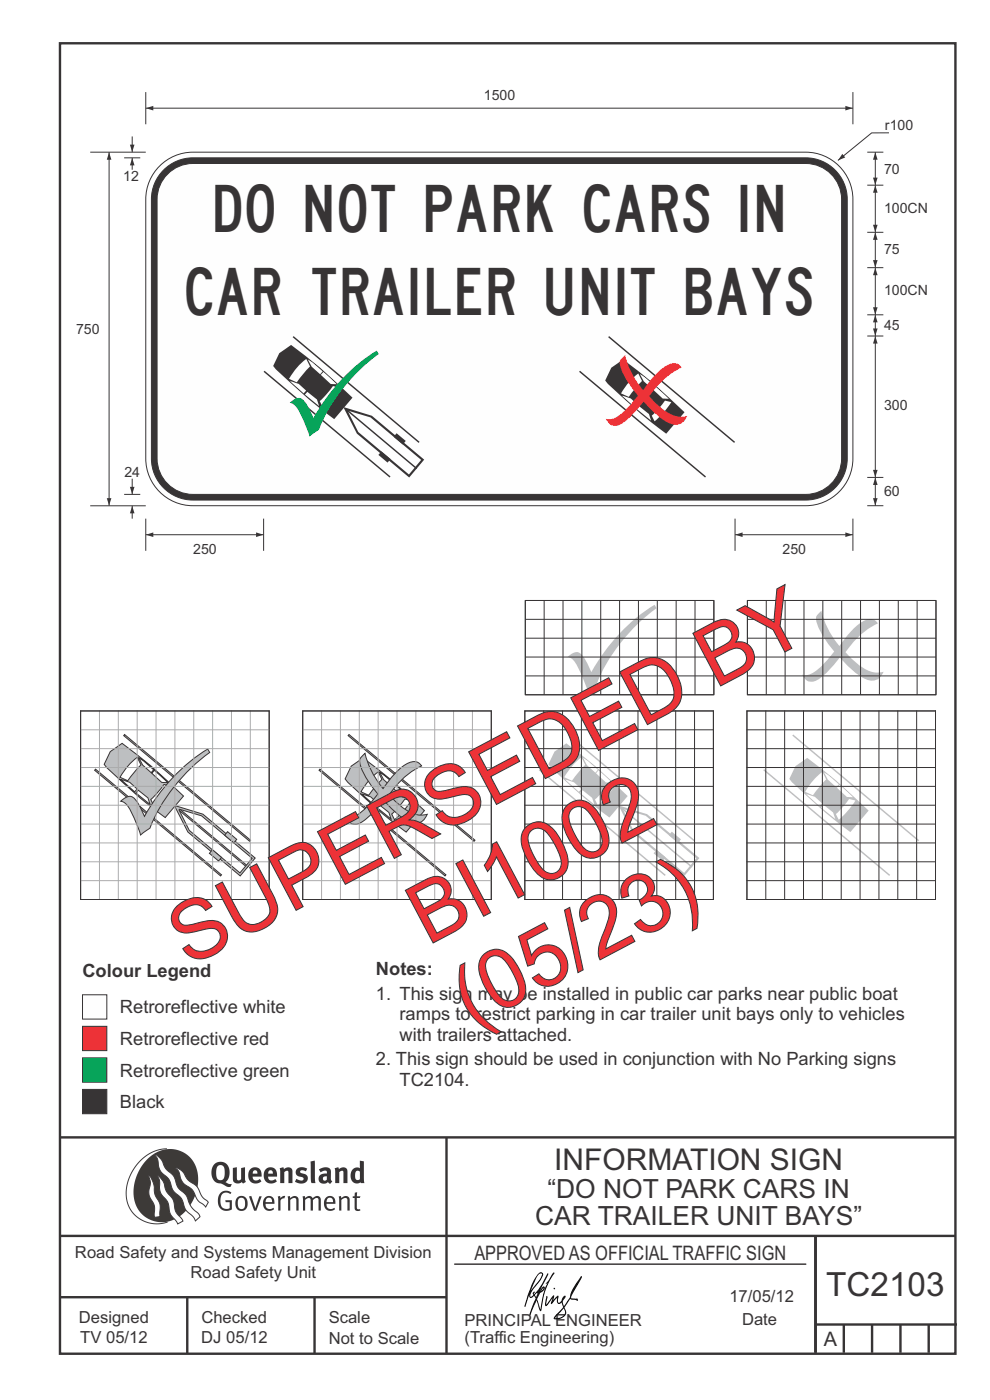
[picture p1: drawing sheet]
<svg xmlns="http://www.w3.org/2000/svg" width="210mm" height="297mm" viewBox="0 0 210 297" stroke-linecap="round" stroke-linejoin="round" font-family="sans-serif">
<g fill="none" stroke="#373435" stroke-width=".51">
<path d="M12.7 9.2h190v278h-190zM12.7 241.3h190M94.7 241.4v45.8M12.7 275.2h82M12.7 262.2h190.1M39.7 275.2v12M66.7 275.2v12M173 262.1v24.9M173 281h30M179 281v6M185 281v6M191 281v6"/>
<path d="M197 281v6"/>
</g>
<path d="M96.4 268.2h74.6" fill="none" stroke="#373435" stroke-width=".21"/>
<path d="M35.4 243.7a9.5 9.5 0 0 0-8.6 10.4 6.5 6.5 0 0 0 8.8 5.1" fill="none" stroke="#3d3a38" stroke-width=".21"/>
<path d="M31.3 245.9a6.1 6.1 0 0 1 7.3-1.6 6.1 6.1 0 0 1 3.4 6.6 8.8 8.8 0 0 1-7.2 8.4 6.1 6.1 0 0 1-6.4-7.5 10.5 10.5 0 0 1 2.9-5.9z" fill-rule="evenodd" fill="#3d3a38"/>
<g fill="#fefefe" stroke="#3d3a38" stroke-width=".21">
<path d="M31.6 249.4l.3 .3 .6 1.2 .4 2.5 1 2 .1 2.7-1.2 .2-.1-2.5-.9-1.8-.2-.7 .3-2.4z" fill-rule="evenodd"/>
<path d="M37.1 247.7l.6 .1 .9 .6 1.3 1.9 1.9 1.5 1.1 2.1 1.3 1.2-.6 1-1.6-1.5-1.2-2.2-2-1.5-.5-.9-.4-1.5z" fill-rule="evenodd"/>
<path d="M32.8 244.9l.4 .1 .9 .8 1 2.1 1.7 1.5 .9 2.5 1.7 1.6 1.2 2.5 1.6 1.6 .2 .5-1 .9-.4-.9-1.6-1.5-1-2.4-1.7-1.7-.9-2.4-1.8-1.7-.3-.9-.3-1.6z" fill-rule="evenodd"/>
<path d="M33.4 249.4l.5 .3 .7 1 .7 2 1.5 1.9 .5 2.5 1.4 1.8 .1 .1-1.1 .7-1.6-2.2-.6-2.5-1.4-1.9-.3-1v-1.6z" fill-rule="evenodd"/>
</g>
<g fill="#373435">
<path d="M46.8 253.1l.5-.4 .6-.1 .7 .1 .5 .3-.2 .3-.9-.3-.8 .2-.3 .7-.1 1.1 .1 .6 .3 .5 .5 .3 .6 .1 .4-.2v-1.3h-.8l-.1-.4h1.4v2l-.7 .2-.8 .1-.6-.2-.5-.5-.3-.8-.1-.9 .2-.8z" fill-rule="evenodd"/>
<path d="M50.7 254.3l.7-.2 .5 .5 .1 1.2-.2 .4-.3 .3h-.5l-.4-.4-.2-1.1zM50.4 254l-.5 1.1 .2 1.2 .8 .6 1-.2 .4-.4 .2-.5v-.8l-.2-.7-.3-.4-.5-.2h-.6z" fill-rule="evenodd"/>
<path d="M52.8 253.8l.5-.1 .9 2.6 .8-2.5h.5l-1.1 3h-.5z" fill-rule="evenodd"/>
<path d="M56.6 254.2l.4-.1 .4 .1 .2 .3 .1 .5h-1.4zM56.2 254l-.4 1v.7l.3 .6 .3 .4 .6 .2 1-.3 .2-.1-.2-.3-.6 .3-.7-.2-.3-.2-.1-.6v-.1h1.9l-.2-1.2-.8-.5-.5 .1z" fill-rule="evenodd"/>
<path d="M58.9 253.8l.5-.1 .1 .5 .4-.4 .6-.1-.2 .5-.4 .1-.4 .3v2.2h-.5z" fill-rule="evenodd"/>
<path d="M61 253.8h.5a.24 .24 0 0 0 .1 .3 .24 .24 0 0 0 .3-.2l.8-.2 .6 .5v2.6h-.4l-.1-2.3-.1-.3-.3-.1-.8 .5v2.2h-.5z" fill-rule="evenodd"/>
<path d="M64.2 253.8h.4a.23 .23 0 0 0 .2 .3 .23 .23 0 0 0 .3-.2l.5-.2 .5 .2a.23 .23 0 0 0 .3 .2 .23 .23 0 0 0 .2-.1l.8-.3 .6 .4 .1 2.7h-.5v-2.3l-.1-.3-.3-.1-.8 .5v2.2h-.5v-2.3l-.1-.3h-.3l-.8 .4v2.2h-.4z" fill-rule="evenodd"/>
<path d="M69.5 254.2l.5-.1 .4 .1 .2 .8h-1.3zM69.2 254l-.5 1 .1 .7 .2 .6 .4 .4 .4 .2 1.1-.3 .2-.1-.2-.3-.6 .3-.7-.2-.3-.3v-.6h1.9l-.2-1.2-.4-.3-.5-.2-.5 .1z" fill-rule="evenodd"/>
<path d="M71.8 253.8h.5a.24 .24 0 0 0 .1 .3 .24 .24 0 0 0 .4-.2l.7-.2 .6 .5 .1 2.6h-.5v-2.3l-.1-.3-.4-.1-.8 .5v2.2h-.5z" fill-rule="evenodd"/>
<path d="M75.3 253l.5-.1-.1 .9h.8l-.2 .3h-.6v2.2l.2 .2h.5v.3l-.2 .1-.6-.1-.4-.3v-2.4h-.4v-.3h.4z" fill-rule="evenodd"/>
<path d="M46.2 247.4l.4-.2h.4l.6 .6v1.8l-.2 .5-.4 .2h-.7l-.3-.5-.1-1.6zM45.5 246.9l-.4 .7-.2 .8v1l.3 .9 .7 .6 1 .2 1.6 .7 .4-.1 .3-.5h-.6l-.8-.4 .7-.9 .2-1.5a1.91 1.91 0 0 0-1.1-1.8 1.91 1.91 0 0 0-2.1 .3z" fill-rule="evenodd"/>
<path d="M49.4 247.8l.8-.2 .1 2.5 .1 .2 .3 .1 .4-.3v-2.3l.9-.2v2.6l.2 .5-.7 .3a.39 .39 0 0 0-.7 0h-.8l-.5-.4z" fill-rule="evenodd"/>
<path d="M53.8 248.4l.3-.1h.3l.2 .7h-1zM53.1 248l-.3 .5-.1 .8v.7l.4 .6 .5 .4 .6 .1 .7-.1 .6-.4-.4-.5-.4 .3h-.5l-.4-.1-.2-.4v-.3h1.9l-.1-1-.3-.6-1-.4-.5 .1z" fill-rule="evenodd"/>
<path d="M57.1 248.4l.2-.1h.4l.2 .7h-1zM56.4 248l-.4 .6-.1 .8 .1 .7 .4 .5 .5 .4 .6 .1 .6-.1 .6-.4-.3-.5-.6 .3h-.5l-.4-.6v-.2h1.9l-.1-1-.3-.6-.5-.3-.5-.1-.5 .1z" fill-rule="evenodd"/>
<path d="M59.3 247.8l.8-.2 .1 .4 1-.4 .7 .3 .1 .5v2.6h-.8v-2.3l-.3-.3-.6 .3v2.3h-.9z" fill-rule="evenodd"/>
<path d="M63 248l.9-.4 1.3 .3-.3 .6-.9-.2-.3 .2 .1 .3 1 .3 .4 .4v.8l-.4 .6-1.1 .2-1.1-.4 .3-.6 1 .4 .3-.1 .2-.3-.2-.3-.9-.3-.4-.3-.2-.6z" fill-rule="evenodd"/>
<path d="M68.6 249.7l.7-.2v.8l-.3 .2-.3-.1-.2-.3zM67.6 248.1l.4 .6 .8-.4 .5 .2a.35 .35 0 0 1 0 .5 .35 .35 0 0 1-.5 0l-1 .4-.2 .9 .2 .4 .3 .3h1.1a.49 .49 0 0 1 .8 .2l.5-.6-.3-.4v-1.7l-.2-.5-.4-.3-.6-.1z" fill-rule="evenodd"/>
<path d="M71 247.8l.8-.2 .1 .4 .9-.4 .7 .3 .2 .5v2.6h-.8l-.1-2.3-.2-.3-.6 .3v2.3h-.9z" fill-rule="evenodd"/>
<path d="M75.6 248.5l.3-.1 .4 .2v1.5l-.3 .2h-.4l-.2-.4-.1-.9zM76.3 246.2v1.3a.19 .19 0 0 1 0 .3 .19 .19 0 0 1-.3-.1l-.8 .1-.6 .5-.2 .9 .1 1 .3 .5 .6 .3h.6l.5-.2v.2h.8l-.1-4.6z" fill-rule="evenodd"/>
<path d="M65.9 246.4l.9-.2 .1 4.8h-.8l-.1-.3z" fill-rule="evenodd"/>
</g>
<path d="M17.5 217.7h5.2v5.2h-5.2z" fill-rule="evenodd" fill="#ed3237" stroke="#373435" stroke-width=".21"/>
<path d="M17.5 224.4h5.2v5.2h-5.2z" fill-rule="evenodd" fill="#00a859" stroke="#373435" stroke-width=".21"/>
<path d="M17.5 231.1h5.2v5.2h-5.2z" fill-rule="evenodd" fill="#373435" stroke="#373435" stroke-width=".21"/>
<g fill="#fefefe" stroke="#373435" stroke-width=".21">
<path d="M17.5 211h5.2v5.2h-5.2z" fill-rule="evenodd"/>
<path d="M33.5 35.7a10 10 0 0 1 7.4-3.4h130a10 10 0 0 1 10 10v55a10 10 0 0 1-10 10h-130a10 10 0 0 1-10-10v-55a10 10 0 0 1 2.6-6.6z" fill-rule="evenodd"/>
</g>
<path d="M34.7 36.1a8.8 8.8 0 0 1 6.2-2.6h130a8.8 8.8 0 0 1 8.8 8.8v55a8.8 8.8 0 0 1-8.8 8.8h-130a8.8 8.8 0 0 1-8.8-8.8v-55a8.8 8.8 0 0 1 2.6-6.2z" fill-rule="evenodd" fill="#373435" stroke="#373435" stroke-width=".21"/>
<path d="M35.2 37.3a7.6 7.6 0 0 1 5.7-2.6h130a7.6 7.6 0 0 1 7.6 7.6v55a7.6 7.6 0 0 1-7.6 7.6h-130a7.6 7.6 0 0 1-7.6-7.6v-55a7.6 7.6 0 0 1 1.9-5z" fill-rule="evenodd" fill="#fefefe" stroke="#373435" stroke-width=".21"/>
<g fill="#373435">
<path d="M59.2 74.9l2.5-1.7a105.4 105.4 0 0 1 13.1 11.2l-3.9 4.5-5.7-4.5-6.7-6-.6-.8zM63.5 77.4l1.5-1.3 .8 1.6-2.8 3.4-1.7-.7zM70.6 81.9l1.4 .3a17.9 17.9 0 0 1-3.6 4.1l-.6-1.2 1.5-1.5zM65.3 76.3l1.1 .7 2 1.8-.5 .6-1.8-1.6zM65.2 83.1l2 1.6 .5 1.4-3-2.4zM61.5 80.9l1.9 .5 1.5 1.5-.5 .6zM68.6 78.9l2.9 2.6h-1.3l-2.2-2z" fill-rule="evenodd"/>
<path d="M73.9 87.2l4.7 1.3 10.7 9.1-2.6 3.1-10.7-9.1-2.2-4.3zM73 86.4l-.1 .1 2.8 5.5 11.1 9.3 3.2-3.8-11.1-9.3z" fill-rule="evenodd"/>
<path d="M84.1 91.9l2 1.6-.7 .8-1.9-1.6z" fill-rule="evenodd"/>
<path d="M80.9 95.8l1.9 1.6-.6 .7-1.9-1.6z" fill-rule="evenodd"/>
</g>
<g fill="#373435">
<path d="M73.5 86.7l15 12.6-.2 .2-15-12.5z"/>
<path d="M62.3 71.3l26.7 22.4-.2 .3-26.7-22.5z"/>
<path d="M56.1 78.7l26.7 22.4-.2 .2-26.7-22.4z"/>
</g>
<path d="M61.5 85.5l.4-.4a1.72 1.72 0 0 1 2.9 .3l1.7 3.3a39.3 39.3 0 0 1 13.4-14.3l.4 .7a37.5 37.5 0 0 0-12.6 16.1l-2 1.4-.9-2.4a10 10 0 0 0-2.7-4.5z" fill="#00a859"/>
<g fill="#373435">
<path d="M129.2 71.3l26.7 22.4-.2 .3-26.7-22.5z"/>
<path d="M123 78.7l26.8 22.4-.2 .2-26.8-22.4z"/>
</g>
<path d="M129.7 78l2.5-1.7a105.3 105.3 0 0 1 13 11.1l-3.9 4.6-5.7-4.5-6.7-6.1-.5-.7zM133.9 80.5l1.5-1.3 .8 1.6-2.8 3.4-1.7-.7zM141.1 85l1.3 .3a17.9 17.9 0 0 1-3.5 4.1l-.7-1.2 1.5-1.5zM135.7 79.4l1.1 .6 2.1 1.9-.6 .6-1.8-1.6zM135.6 86.2l2.1 1.6 .4 1.4-3-2.4zM131.9 84l1.9 .5 1.6 1.5-.6 .5zM139 82l2.9 2.6h-1.3l-2.1-2z" fill-rule="evenodd" fill="#373435"/>
<path d="M132 75.9l.6-.6a18.3 18.3 0 0 0 3.8 7.5l1-1.4a10.3 10.3 0 0 1 5.2-4.3 1.79 1.79 0 0 1 2 .9 17.1 17.1 0 0 0-6.9 6.1 12.6 12.6 0 0 0 6 4.3l2.1-.2a2.66 2.66 0 0 1-4.2 1.4l-2-1.4-3.1-3a18.2 18.2 0 0 1-4.9 4.9 2.08 2.08 0 0 1-3.1-1.2h.5a4.8 4.8 0 0 0 3.7-2l2.6-3a14.4 14.4 0 0 1-3.8-7.1l.1-.5z" fill="#ed3237"/>
<path d="M30.9 19.5v6.9M30.9 22.9h150" fill="none" stroke="#373435" stroke-width=".21"/>
<g fill="#373435">
<path d="M30.9 22.9l1.6-.4v.9z"/>
<path d="M179.3 22.5l1.6 .4-1.6 .5z"/>
</g>
<path d="M184 39.3h3.4M184 32.3h3.4M185.7 32.3v7M184 56.8h3.4M184 49.3h3.4M184 71.3h3.4M184 66.8h3.4M184 107.3h3.4M184 101.3h3.4" fill="none" stroke="#373435" stroke-width=".21"/>
<g fill="#373435">
<path d="M185.2 37.7h1l-.5 1.6z"/>
<path d="M185.7 32.3l.5 1.6h-1z"/>
</g>
<path d="M188.6 28.2h-3.7l-7.2 5.8" fill="none" stroke="#373435" stroke-width=".21"/>
<path d="M178.7 32.6l.6 .8-1.5 .6z" fill="#373435"/>
<path d="M185.7 49.3v7.5" fill="none" stroke="#373435" stroke-width=".21"/>
<g fill="#373435">
<path d="M185.2 55.2h1l-.5 1.6z"/>
<path d="M185.7 49.3l.5 1.6h-1z"/>
</g>
<path d="M185.7 66.8v4.5" fill="none" stroke="#373435" stroke-width=".21"/>
<g fill="#373435">
<path d="M185.2 69.7h1l-.5 1.6z"/>
<path d="M185.7 66.8l.5 1.6h-1z"/>
</g>
<path d="M185.7 101.3v6" fill="none" stroke="#373435" stroke-width=".21"/>
<g fill="#373435">
<path d="M185.2 105.7h1l-.5 1.6z"/>
<path d="M185.7 101.3l.5 1.6h-1z"/>
</g>
<path d="M185.7 71.3v30" fill="none" stroke="#373435" stroke-width=".21"/>
<g fill="#373435">
<path d="M185.7 71.3l.5 1.6h-1z"/>
<path d="M185.2 99.7h1l-.5 1.6z"/>
</g>
<path d="M185.7 56.8v10" fill="none" stroke="#373435" stroke-width=".21"/>
<g fill="#373435">
<path d="M185.7 56.8l.5 1.6h-1z"/>
<path d="M185.2 65.2h1l-.5 1.6z"/>
</g>
<path d="M185.7 39.3v10" fill="none" stroke="#373435" stroke-width=".21"/>
<g fill="#373435">
<path d="M185.7 39.3l.5 1.6h-1z"/>
<path d="M185.2 47.7h1l-.5 1.6z"/>
</g>
<path d="M180.9 19.5v6.9M19.1 32.3h11.8M19.1 107.3h11.8M28 101.5v3.4" fill="none" stroke="#373435" stroke-width=".21"/>
<path d="M27.6 103.3h.9l-.5 1.6z" fill="#373435"/>
<path d="M26.3 33.5h3.5M26.3 104.9h3.5M28 107.3v2.7" fill="none" stroke="#373435" stroke-width=".21"/>
<path d="M28 107.3l.5 1.6h-.9z" fill="#373435"/>
<path d="M28 28.9v3.4" fill="none" stroke="#373435" stroke-width=".21"/>
<path d="M27.6 30.7h.9l-.5 1.6z" fill="#373435"/>
<path d="M28 33.5v2.5" fill="none" stroke="#373435" stroke-width=".21"/>
<path d="M28 33.5l.5 1.6h-.9z" fill="#373435"/>
<path d="M23.1 32.3v75" fill="none" stroke="#373435" stroke-width=".21"/>
<g fill="#373435">
<path d="M22.7 105.7h.9l-.5 1.6z"/>
<path d="M23.1 32.3l.5 1.6h-.9z"/>
</g>
<path d="M30.9 110v6.9M55.9 110v6.9M155.9 113.4h25" fill="none" stroke="#373435" stroke-width=".21"/>
<g fill="#373435">
<path d="M155.9 113.4l1.6-.4v.9z"/>
<path d="M179.3 113l1.6 .4-1.6 .5z"/>
</g>
<path d="M30.9 113.4h25M155.9 110v6.9M180.9 110v6.9" fill="none" stroke="#373435" stroke-width=".21"/>
<g fill="#373435">
<path d="M30.9 113.4l1.6-.4v.9z"/>
<path d="M54.3 113l1.6 .4-1.6 .5z"/>
</g>
<g fill="#bdbfc1">
<path d="M117.6 159.4l2.5-1.7a105.4 105.4 0 0 1 13 11.2l-3.8 4.5-5.8-4.5-6.6-6-.6-.7zM121.8 162l1.5-1.3 .8 1.6-2.8 3.3-1.6-.7zM129 166.4l1.4 .3a17.9 17.9 0 0 1-3.6 4.1l-.6-1.2 1.5-1.5zM123.7 160.8l1 .7 2.1 1.8-.5 .6-1.8-1.6zM123.6 167.6l2 1.7 .5 1.4-3-2.5zM119.9 165.4l1.8 .6 1.6 1.4-.5 .6zM127 163.4l2.8 2.6h-1.3l-2.1-2z" fill-rule="evenodd"/>
<path d="M132.3 171.7l4.7 1.4 10.7 9-2.6 3.1-10.7-9-2.2-4.4zM131.4 170.9l-.1 .2 2.8 5.4 11.1 9.3 3.2-3.8-11.1-9.3z" fill-rule="evenodd"/>
<path d="M142.5 176.4l1.9 1.7-.6 .7-1.9-1.6z" fill-rule="evenodd"/>
<path d="M139.3 180.3l1.9 1.6-.6 .8-2-1.7z" fill-rule="evenodd"/>
</g>
<g fill="#bdbfc1">
<path d="M131.9 171.3l15 12.5-.2 .2-15-12.5z"/>
<path d="M120.7 155.8l26.7 22.4-.2 .3-26.7-22.4z"/>
<path d="M114.5 163.2l26.7 22.4-.2 .2-26.7-22.4z"/>
</g>
<g fill="none" stroke="#373435" stroke-width=".21">
<path d="M111.2 158.8h40.2M111.2 154.8h40.2M111.2 150.8h40.2M111.3 150.8h40v40h-40zM111.3 150.7v40.2M115.3 150.7v40.2M119.3 150.7v40.2M123.3 150.7v40.2M127.3 150.7v40.2M131.3 150.7v40.2M135.3 150.7v40.2M139.3 150.7v40.2"/>
<path d="M143.3 150.7v40.2M147.3 150.7v40.2M151.3 150.7v40.2M111.2 178.8h40.2M111.2 174.8h40.2M111.2 170.8h40.2M111.2 166.8h40.2M111.2 162.8h40.2M111.2 190.8h40.2M111.2 186.8h40.2M111.2 182.8h40.2"/>
</g>
<g fill="#bdbfc1">
<path d="M168.3 155.8l26.7 22.4-.2 .3-26.7-22.4z"/>
<path d="M162.1 163.2l26.7 22.4-.2 .2-26.7-22.4z"/>
</g>
<path d="M168.7 162.5l2.5-1.7a105.3 105.3 0 0 1 13.1 11.2l-3.9 4.5-5.8-4.5-6.6-6-.6-.8zM173 165.1l1.5-1.3 .7 1.5-2.8 3.4-1.6-.7zM180.1 169.5l1.4 .3a17.9 17.9 0 0 1-3.6 4.1l-.6-1.2 1.5-1.5zM174.8 163.9l1 .7 2.1 1.8-.5 .6-1.8-1.6zM174.7 170.7l2 1.7 .5 1.4-3-2.5zM171 168.5l1.9 .5 1.5 1.5-.5 .6zM178.1 166.5l2.8 2.6h-1.3l-2.1-2z" fill-rule="evenodd" fill="#bdbfc1"/>
<g fill="none" stroke="#373435" stroke-width=".21">
<path d="M158.3 158.8h40.2M158.3 154.8h40.2M158.3 150.8h40.2M158.4 150.8h40v40h-40zM158.4 150.7v40.2M162.4 150.7v40.2M166.4 150.7v40.2M170.4 150.7v40.2M174.4 150.7v40.2M178.4 150.7v40.2M182.4 150.7v40.2M186.4 150.7v40.2"/>
<path d="M190.4 150.7v40.2M194.4 150.7v40.2M198.4 150.7v40.2M158.3 178.8h40.2M158.3 174.8h40.2M158.3 170.8h40.2M158.3 166.8h40.2M158.3 162.8h40.2M158.3 190.8h40.2M158.3 186.8h40.2M158.3 182.8h40.2"/>
</g>
<path d="M120.4 139.4l.4-.4a1.72 1.72 0 0 1 3 .4l1.6 3.2a39.3 39.3 0 0 1 13.5-14.3l.4 .7a37.5 37.5 0 0 0-12.7 16.1l-2 1.4-.9-2.4a10 10 0 0 0-2.7-4.5z" fill="#bdbfc1"/>
<g fill="none" stroke="#373435" stroke-width=".21">
<path d="M111.4 127.4h40v20h-40zM111.4 139.4h40M111.4 135.4h40M111.4 131.4h40M115.4 127.4v20M119.4 127.4v20M123.4 127.4v20M127.4 127.4v20M131.4 127.4v20M135.4 127.4v20M139.4 127.4v20M143.4 127.4v20"/>
<path d="M147.4 127.4v20M111.4 143.4h40"/>
</g>
<path d="M173.6 130.2l.6-.6a18.3 18.3 0 0 0 3.9 7.4l.9-1.3a10.3 10.3 0 0 1 5.2-4.3 1.79 1.79 0 0 1 2 .9 17.1 17.1 0 0 0-6.9 6 12.6 12.6 0 0 0 6.1 4.3l2-.1a2.66 2.66 0 0 1-4.1 1.4l-2.1-1.4-3.1-3a18.2 18.2 0 0 1-4.9 4.9 2.08 2.08 0 0 1-3.1-1.3l.6 .1a4.8 4.8 0 0 0 3.6-2l2.7-3a14.4 14.4 0 0 1-3.9-7.1l.2-.5z" fill="#bdbfc1"/>
<g fill="none" stroke="#373435" stroke-width=".21">
<path d="M158.5 127.4h40v20h-40zM158.5 139.4h40M158.5 135.4h40M158.5 131.4h40M162.5 127.4v20M166.5 127.4v20M170.5 127.4v20M174.5 127.4v20M178.5 127.4v20M182.5 127.4v20M186.5 127.4v20M190.5 127.4v20"/>
<path d="M194.5 127.4v20M158.5 143.4h40"/>
</g>
<g fill="#bdbfc1" stroke="#373435" stroke-width=".21">
<path d="M23.4 159.4l2.5-1.7a105.4 105.4 0 0 1 13 11.2l-3.9 4.5-5.7-4.5-6.6-6-.6-.7zM27.6 162l1.5-1.3 .8 1.6-2.8 3.3-1.6-.7zM34.8 166.4l1.3 .3a17.9 17.9 0 0 1-3.5 4.1l-.6-1.2 1.4-1.5zM29.5 160.8l1 .7 2.1 1.8-.5 .6-1.8-1.6zM29.4 167.6l2 1.7 .4 1.4-3-2.5zM25.7 165.4l1.8 .6 1.6 1.4-.5 .6zM32.8 163.4l2.8 2.6h-1.3l-2.1-2z" fill-rule="evenodd"/>
<path d="M38.1 171.7l4.6 1.4 10.8 9-2.6 3.1-10.8-9-2.1-4.4zM37.2 170.9l-.1 .2 2.8 5.4 11 9.3 3.2-3.8-11.1-9.3z" fill-rule="evenodd"/>
<path d="M48.3 176.4l1.9 1.7-.6 .7-2-1.6z" fill-rule="evenodd"/>
<path d="M45 180.3l2 1.6-.6 .8-2-1.7z" fill-rule="evenodd"/>
</g>
<g fill="#bdbfc1" stroke="#373435" stroke-width=".21">
<path d="M37.7 171.3l14.9 12.5-.2 .2-14.9-12.5z"/>
<path d="M26.4 155.8l26.7 22.4-.1 .3-26.8-22.4z"/>
<path d="M20.3 163.2l26.7 22.4-.2 .2-26.7-22.4z"/>
<path d="M25.6 170l.4-.4a1.72 1.72 0 0 1 3 .4l1.6 3.2a39.3 39.3 0 0 1 13.5-14.3l.4 .7a37.5 37.5 0 0 0-12.7 16.1l-2 1.4-.9-2.4a10 10 0 0 0-2.6-4.5z"/>
</g>
<path d="M17 150.8h40.2M17.1 150.8h40v40h-40zM17.1 150.7v40.2M57.1 150.7v40.2M17 190.8h40.2" fill="none" stroke="#373435" stroke-width=".21"/>
<g fill="none" stroke="#a9abae" stroke-width=".21">
<path d="M17 158.8h40.2M17 154.8h40.2M21.1 150.7v40.2M25.1 150.7v40.2M29.1 150.7v40.2M33.1 150.7v40.2M37.1 150.7v40.2M41.1 150.7v40.2M45.1 150.7v40.2M49.1 150.7v40.2M53.1 150.7v40.2M17 178.8h40.2"/>
<path d="M17 174.8h40.2M17 170.8h40.2M17 166.8h40.2M17 162.8h40.2M17 186.8h40.2M17 182.8h40.2"/>
</g>
<g fill="#bdbfc1" stroke="#373435" stroke-width=".21">
<path d="M74 155.8l26.8 22.4-.2 .3-26.8-22.4z"/>
<path d="M67.9 163.2l26.7 22.4-.2 .2-26.7-22.4z"/>
<path d="M76.8 160.4l.6-.6a18.3 18.3 0 0 0 3.8 7.5l1-1.3a10.3 10.3 0 0 1 5.2-4.4 1.79 1.79 0 0 1 2 .9 17.1 17.1 0 0 0-6.9 6.1 12.6 12.6 0 0 0 6.1 4.3l2-.1a2.66 2.66 0 0 1-4.1 1.3l-2.1-1.3-3.1-3.1a18.2 18.2 0 0 1-4.9 4.9 2.08 2.08 0 0 1-3.1-1.2l.6 .1a4.8 4.8 0 0 0 3.6-2l2.7-3.1a14.4 14.4 0 0 1-3.9-7l.2-.6z"/>
</g>
<path d="M74.5 162.5l2.5-1.7a105.3 105.3 0 0 1 13 11.2l-3.8 4.5-5.8-4.5-6.6-6-.6-.8zM78.7 165.1l1.5-1.3 .8 1.5-2.8 3.4-1.6-.7zM85.9 169.5l1.3 .3a17.9 17.9 0 0 1-3.5 4.1l-.6-1.2 1.4-1.5zM80.6 163.9l1 .7 2.1 1.8-.5 .6-1.8-1.6zM80.5 170.7l2 1.7 .4 1.4-3-2.5zM76.8 168.5l1.8 .5 1.6 1.5-.5 .6zM83.9 166.5l2.8 2.6h-1.3l-2.1-2z" fill-rule="evenodd" fill="#bdbfc1" stroke="#373435" stroke-width=".21"/>
<path d="M64.1 150.8h40.2M64.2 150.8h40v40h-40zM64.2 150.7v40.2M104.2 150.7v40.2M64.1 190.8h40.2" fill="none" stroke="#373435" stroke-width=".21"/>
<g fill="none" stroke="#a9abae" stroke-width=".21">
<path d="M64.1 158.8h40.2M64.1 154.8h40.2M68.2 150.7v40.2M72.2 150.7v40.2M76.2 150.7v40.2M80.2 150.7v40.2M84.2 150.7v40.2M88.2 150.7v40.2M92.2 150.7v40.2M96.2 150.7v40.2M100.2 150.7v40.2M64.1 178.8h40.2"/>
<path d="M64.1 174.8h40.2M64.1 170.8h40.2M64.1 166.8h40.2M64.1 162.8h40.2M64.1 186.8h40.2M64.1 182.8h40.2"/>
</g>
<g fill="#000">
<path d="M115.2 273.3l.1-.1-.5 .7zM113.8 274.3l.3 .1-.4 .8-.3-.5zM114.2 270.4l.5-.2 .3 .1-.6 1.2-1.9 2.5 1.2-2.8zM114 270.4l-1.2 2.2-1.6 4.5 .2 .2 .1-.1 .7-2.5 .3 .6h.3l.5-.4 .3 .6-1.3 3.2 .1 .3h.1l1.3-3.1 .7 2 .3 .2 .9-4.4 .9-2 1-1.6-.1-.2-.2 .2-.9 1.5-.7 .7 .4-.1-.9 2.5-.6 3.1-.7-2.2 .7-1.3 .5-.4 .4-.4v-.5l-.3-.1-.7 1 1.8-3.7-.2-.1-1.8 3.4-1 1.1v-.2l.2-.3-.3-.1-.2 .4 .1 .3-.6 .4v-.4l.2-.5 2-2.6 .5-1.3-.5-.4z" fill-rule="evenodd"/>
<path d="M117.5 273.2h.1l.2 .3h-.3z" fill-rule="evenodd"/>
<path d="M119.5 277.6l.4 .6-.2 .7-.8 .6-1.2 .2zM115.8 275l-.1 2 .2 .1 .2-.2 1.1-1.5-.3 1.1a.38 .38 0 0 0 .5-.3l.8-.9v1.1l.4 .2 .5-.3 .2 .6a.52 .52 0 0 1-.2 .9l-1.5 1.6-.1 .4h1.3l1-.7 .3-.7-.4-1 1.2-1.9 1.7 .4-.3-.6v.3l-1.1-.2v-.3l2.2-4v-.2l-.1-.2-1.6 2.4-.5 1-.3 1.1-1.3 1.9-.2-1 .6-.9-.1-.3-.4 .2-.4 .8-.5 .5-.3-.3 .1-1.2h-.1l-1 1 .3-1-.2-.1-1.5 2 .2-1.7z" fill-rule="evenodd"/>
</g>
<g font-size="17.6" fill="#ed3237">
<text x="90.7" y="200.6" transform="rotate(-28 90.7 200.6)">BI1002</text>
<text x="40" y="205.2" transform="rotate(-28 40 205.2)">SUPERSEDED BY</text>
<text x="100" y="218.1" transform="rotate(-28 100 218.1)">(05/23)</text>
</g>
<g font-size="10" fill="#373435">
<text x="45.7" y="49.3">DO NOT PARK CARS IN</text>
<text x="39.6" y="66.8">CAR TRAILER UNIT BAYS</text>
</g>
<text font-size="7.1" fill="#373435" x="175.3" y="275">TC2103</text>
<text font-size="6.3" fill="#373435" x="117.6" y="248.3">INFORMATION SIGN</text>
<g font-size="5.6" fill="#373435">
<text x="116.1" y="254.2">“DO NOT PARK CARS IN</text>
<text x="113.5" y="260">CAR TRAILER UNIT BAYS”</text>
</g>
<g font-size="4.2" fill="#373435">
<text x="100.6" y="267.2">APPROVED AS OFFICIAL TRAFFIC SIGN</text>
<text x="174.7" y="285.6">A</text>
</g>
<g font-size="3.9" fill="#373435">
<text x="17.5" y="207.2">Colour Legend</text>
<text x="79.7" y="206.9">Notes:</text>
<text x="25.5" y="215">Retroreflective white</text>
<text x="79.7" y="212.1">1. This sign may be installed in public car parks near public boat</text>
<text x="25.5" y="221.7">Retroreflective red</text>
<text x="84.7" y="216.4">ramps to restrict parking in car trailer unit bays only to vehicles</text>
<text x="84.7" y="220.8">with trailers attached.</text>
<text x="79.7" y="226">2. This sign should be used in conjunction with No Parking signs</text>
<text x="25.5" y="228.4">Retroreflective green</text>
<text x="84.7" y="230.3">TC2104.</text>
<text x="25.5" y="235.1">Black</text>
</g>
<g font-size="3.5" fill="#373435">
<text x="15.9" y="266.8">Road Safety and Systems Management Division</text>
<text x="40.4" y="271.1">Road Safety Unit</text>
<text x="16.7" y="280.6">Designed</text>
<text x="42.7" y="280.6">Checked</text>
<text x="69.7" y="280.6">Scale</text>
<text x="98.5" y="281.3">PRINCIPAL ENGINEER</text>
<text x="154.7" y="276.2">17/05/12</text>
<text x="157.4" y="281.2">Date</text>
<text x="17" y="284.8">TV 05/12</text>
<text x="42.7" y="284.8">DJ 05/12</text>
<text x="69.7" y="285.2">Not to Scale</text>
<text x="98.5" y="284.8">(Traffic Engineering)</text>
</g>
<g font-size="3" fill="#373435">
<text x="102.6" y="21.2">1500</text>
<text x="187.7" y="27.5">r100</text>
<text x="26.1" y="38.4">12</text>
<text x="187.5" y="36.9">70</text>
<text x="187.5" y="45.2">100CN</text>
<text x="187.5" y="53.9">75</text>
<text x="187.5" y="62.7">100CN</text>
<text x="16.1" y="70.8">750</text>
<text x="187.5" y="70.1">45</text>
<text x="187.5" y="86.9">300</text>
<text x="26.4" y="101.3">24</text>
<text x="187.5" y="105.3">60</text>
<text x="41" y="117.5">250</text>
<text x="166" y="117.5">250</text>
</g>
</svg>
